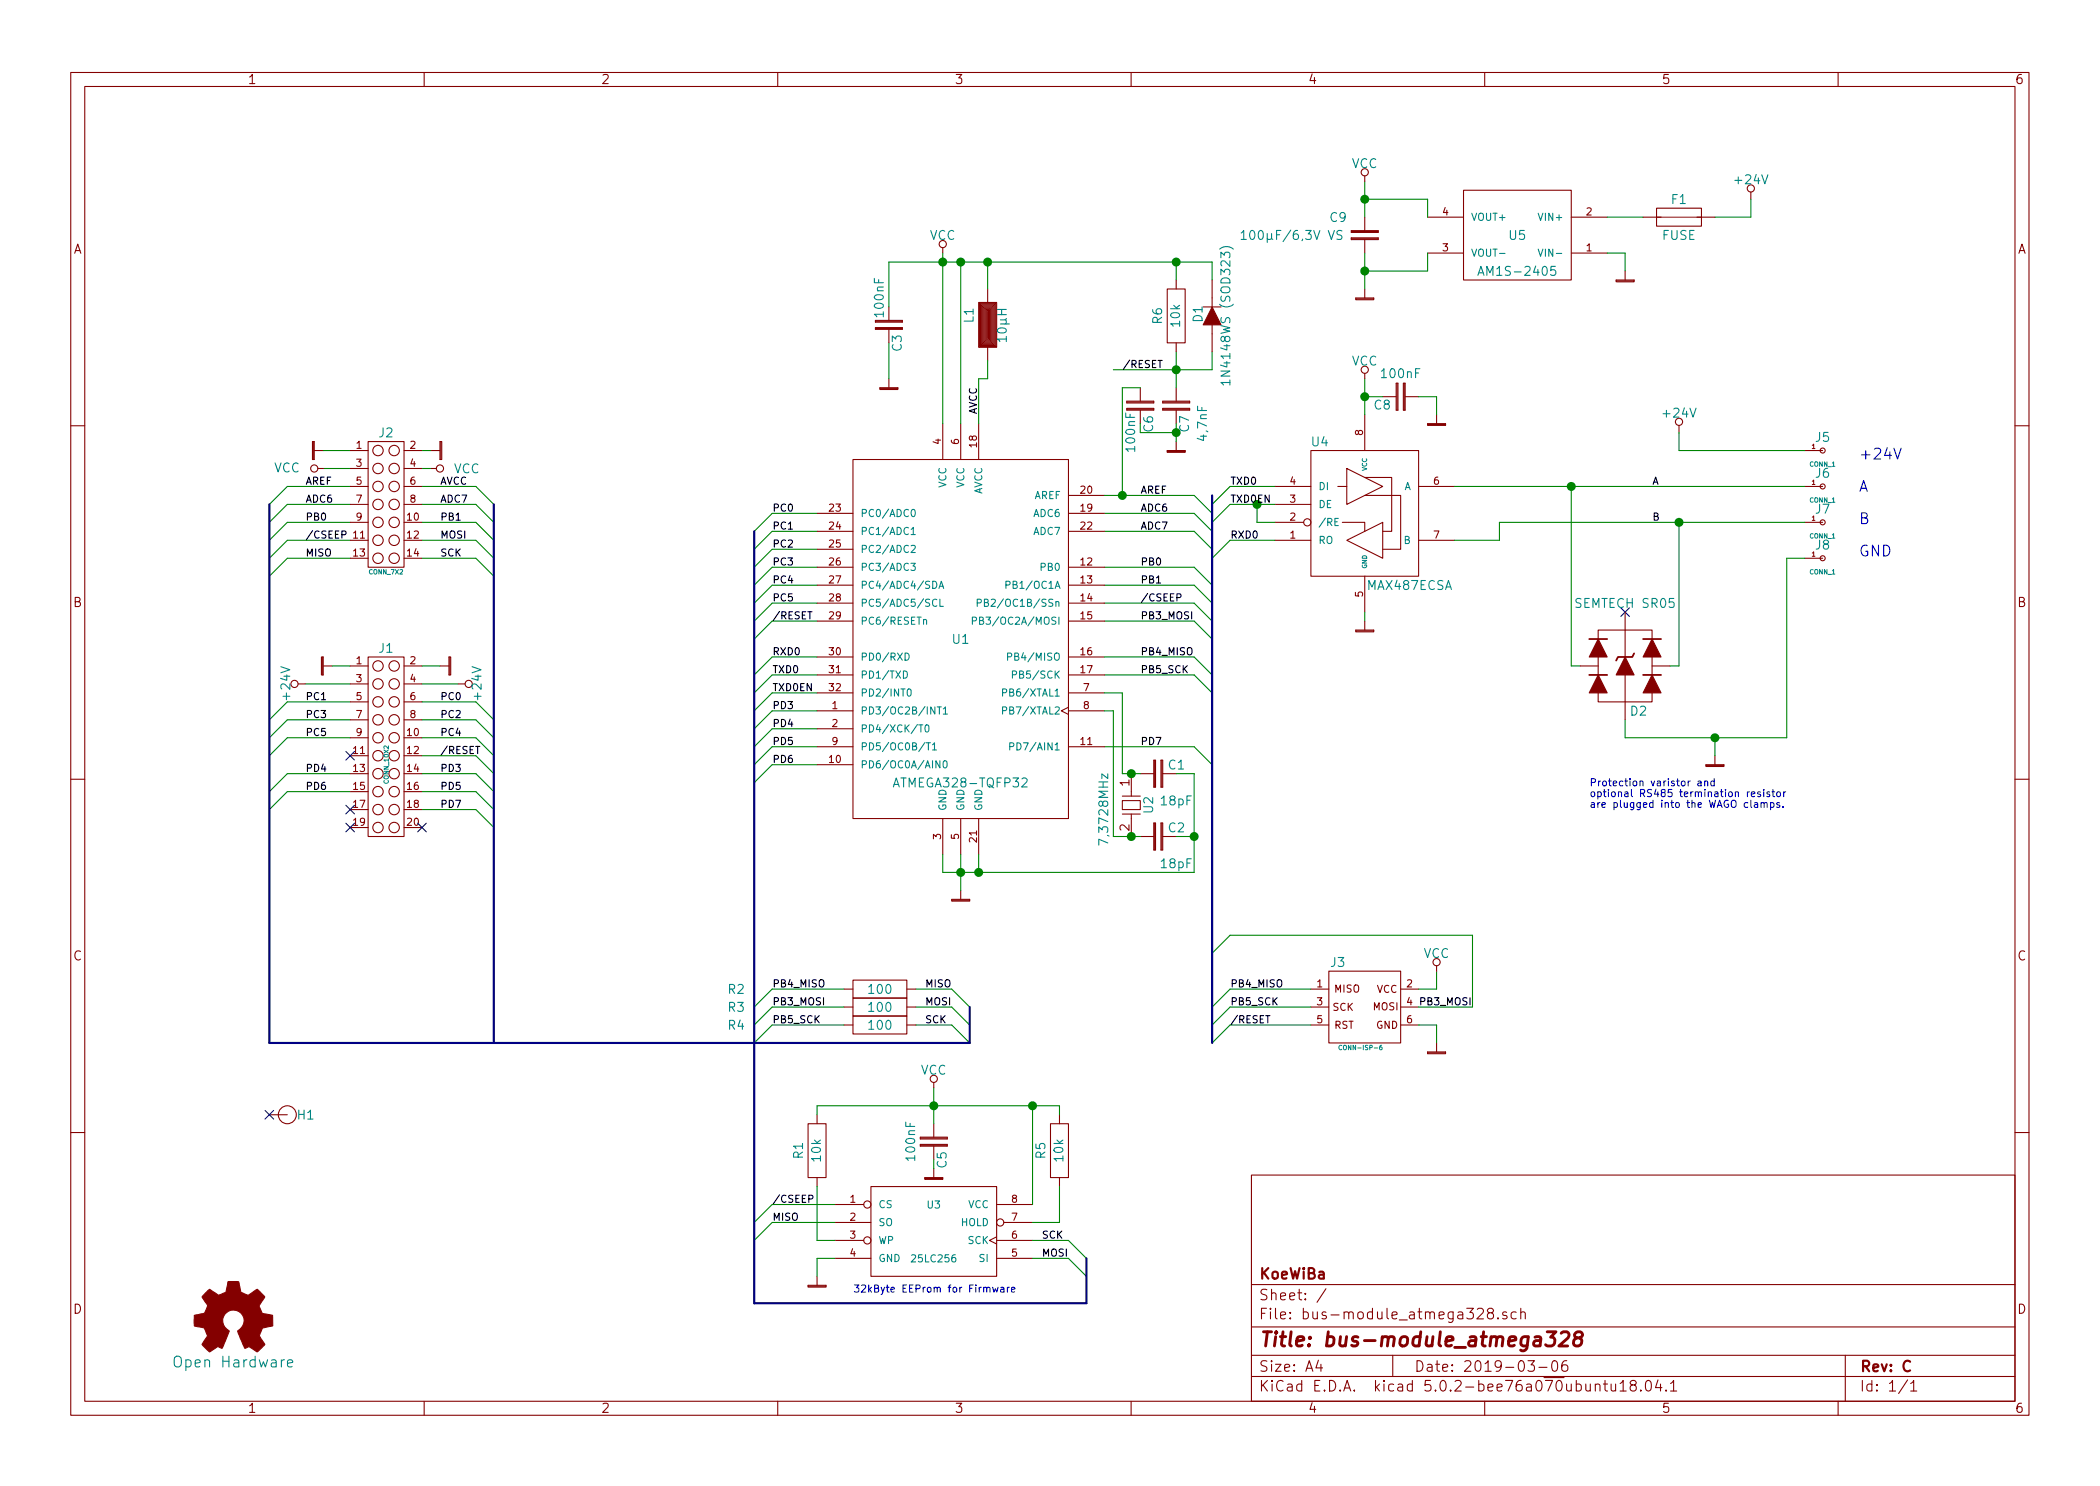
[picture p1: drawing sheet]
<svg xmlns="http://www.w3.org/2000/svg" width="297mm" height="210mm" viewBox="0 0 297 210" stroke-linecap="round" stroke-linejoin="round" font-family="sans-serif">
<g fill="none" stroke="#840000" stroke-width=".15">
<path d="M10 10.3h277v189.9h-277zM12 12.2h273v186.1h-273zM60 10.3v1.9M110 10.3v1.9M160 10.3v1.9M210 10.3v1.9M260 10.3v1.9M133.3 35v.8M166.4 39.6v1.3M171.4 39.6v3.8M191.1 32.8h3.8M191.1 32.6h3.8v.3h-3.8z"/>
<path d="M191.1 33.6h3.8v.3h-3.8zM191.1 33.8h3.8M193 24.9v.7M193 30.7v1.9M193 33.9v1.9M201.9 35.8h5.1M201.9 30.7h5.1M207 26.9h15.2v12.7h-15.2zM222.2 35.8h5.1M222.2 30.7h5.1M228.6 39.7h2.5M228.6 39.6h2.5v.3h-2.5z"/>
<path d="M229.9 38.3v1.3M232.4 30.7h2.5M234.3 29.5h6.4v2.5h-6.4zM240 30.7h2.6M247.6 27.2v1M123.8 45.5h3.8M123.8 45.3h3.8v.3h-3.8zM123.8 46.3h3.8v.3h-3.8zM123.8 46.5h3.8M124.5 55h2.5M124.5 54.9h2.5v.2h-2.5zM125.7 53.6v1.3"/>
<path d="M125.7 43.4v1.9M125.7 46.6v1.9M133.3 59.9v5.1M135.9 59.9v5.1M138.4 42.8h2.6v6.3h-2.6zM138.4 59.9v5.1M138.6 42.9h2.2v6.1h-2.2zM138.7 43h2v5.9h-2zM138.8 43.2h1.8v5.6h-1.8zM138.9 43.3h1.6v5.3h-1.6zM139.1 43.4h1.2v5.1h-1.2zM139.2 43.6h1v4.8h-1z"/>
<path d="M139.3 43.7h.8v4.6h-.8zM139.4 43.8h.6v4.3h-.6zM139.6 43.9h.2v4.1h-.2zM139.7 44.1v3.8zM139.7 40.9v1.9M139.7 49.1v1.9M159.4 56.9h3.8M159.4 56.8h3.8v.2h-3.8zM159.4 57.8h3.8v.2h-3.8zM159.4 57.9h3.8M161.3 54.9v1.9M161.3 58v1.9"/>
<path d="M164.5 56.9h3.8M164.5 56.8h3.8v.2h-3.8zM164.5 57.8h3.8v.2h-3.8zM164.5 57.9h3.8M165.1 40.9h2.5v7.6h-2.5zM166.4 48.5v1.3M166.4 54.9v1.9M166.4 58v1.9M170.2 43.4h2.5M171.4 46v3.8M191.8 42.3h2.5M191.8 42.2h2.5v.2h-2.5z"/>
<path d="M193 40.9v1.3M193 52.8v.8M193 58.7v5M195.6 56.1h1.9M197.5 54.2h.2v3.8h-.2zM197.6 54.2v3.8M198.5 54.2h.3v3.8h-.3zM198.6 54.2v3.8M198.8 56.1h1.9M201.9 59.9h2.6v.3h-2.6zM203.2 58.7v1.2M10 60.2h2"/>
<path d="M44.2 62.5h.2v2.5h-.2zM44.3 62.5v2.5M44.4 63.7h1.3M45 66.3h.7M49.5 76.4h2.6M49.5 73.9h2.6M49.5 71.4h2.6M49.5 68.8h2.6M49.5 63.7h2.6M49.5 79h2.6M49.5 66.3h2.6M52.1 62.5h5v17.8h-5z"/>
<path d="M57.1 76.4h2.6M57.1 73.9h2.6M57.1 71.4h2.6M57.1 68.8h2.6M57.1 63.7h2.6M57.1 79h2.6M57.1 66.3h2.6M61 63.7h1.2M61 66.3h.7M62.2 62.5h.3v2.5h-.3zM62.4 62.5v2.5M115.6 72.6h5"/>
<path d="M115.6 75.2h5M115.6 77.7h5M120.6 65h30.5v50.8h-30.5zM151.1 72.6h5.1M151.1 70.1h5.1M151.1 75.2h5.1M165.1 63.9h2.5M165.1 63.7h2.5v.3h-2.5zM166.4 62.5v1.2M180.3 76.4h5.1M180.3 73.9h4.1M180.3 71.4h5.1"/>
<path d="M180.3 68.8h5.1M185.4 63.7h15.3v17.8h-15.3zM189.2 68.8h1.3M189.9 73.9h3.1v1.3M190.5 76.4l5.1-2.5v5.1zM190.5 66.3l5.1 2.5-5.1 2.6zM193 70.1h5.1v7.6h-2.5M193 67.6h3.8v7.6h-1.2M200.7 76.4h5M200.7 68.8h5M201.9 60.1h2.6M237.5 60.2v1"/>
<path d="M255.3 73.9h2.5M255.3 68.8h2.5M255.3 63.7h2.5M255.3 79h2.5M285 60.2h2M42.2 96.8h1M45.5 93h.2v2.5h-.2zM45.6 93v2.5M45.7 94.2h1.3M49.5 94.2h2.6M49.5 96.8h2.6M49.5 99.3h2.6"/>
<path d="M52.1 93h5v25.4h-5zM57.1 94.2h2.6M57.1 96.8h2.6M57.1 99.3h2.6M62.2 94.2h1.3M63.5 93h.3v2.5h-.3zM63.6 93v2.5M64.8 96.8h1M115.6 80.3h5M115.6 82.8h5M115.6 85.3h5M115.6 87.9h5"/>
<path d="M115.6 93h5M115.6 95.5h5M115.6 98h5M151.1 80.3h5.1M151.1 82.8h5.1M151.1 85.3h5.1M151.1 87.9h5.1M151.1 93h5.1M151.1 95.5h5.1M151.1 98h5.1M191.8 89.3h2.5M191.8 89.1h2.5v.3h-2.5z"/>
<path d="M193 87.9v1.2M193 81.5v5.1M223.5 94.2h2.6M226.1 93v2.5M226.1 98v1.3h7.6v-1.3M226.1 90.4v-1.3h7.6v1.3M229.9 95.5v6.3M229.9 86.6v6.4M233.7 93v2.5M233.7 94.2h2.5M10 110.3h2M49.5 109.5h2.6"/>
<path d="M49.5 101.8h2.6M49.5 104.4h2.6M49.5 106.9h2.6M49.5 112h2.6M49.5 117.1h2.6M49.5 114.5h2.6M57.1 109.5h2.6M57.1 101.8h2.6M57.1 104.4h2.6M57.1 106.9h2.6M57.1 112h2.6M57.1 117.1h2.6"/>
<path d="M57.1 114.5h2.6M115.6 100.6h5M115.6 108.2h5M115.6 105.7h5M115.6 103.1h5M133.3 115.8v5.1M135.9 115.8v5.1M138.4 115.8v5.1M151.1 100.1l-1 .5 1 .5M151.1 100.6h5.1M151.1 105.7h5.1M158.7 113.3h2.6v1.2h-2.6z"/>
<path d="M158.7 112.6h2.6M158.7 115.2h2.6M160 109.5v3.1M160 115.2v3.2M161.3 118.4h1.9M161.3 109.5h1.9M163.2 116.5h.2v3.8h-.2zM163.2 107.6h.2v3.8h-.2zM163.3 116.5v3.8M163.3 107.6v3.8M164.2 116.5h.3v3.8h-.3zM164.2 107.6h.3v3.8h-.3z"/>
<path d="M164.3 116.5v3.8M164.3 107.6v3.8M164.5 118.4h1.9M164.5 109.5h1.9M241.3 108.3h2.5M241.3 108.2h2.5v.3h-2.5zM242.6 106.9v1.3M285 110.3h2M119.4 139.9h1.2M120.6 138.7h7.7v2.5h-7.7zM128.3 139.9h1.2M134.6 127.4h2.6"/>
<path d="M134.6 127.2h2.6v.3h-2.6zM135.9 126v1.2M185.4 139.9h2.6M188 137.4h10.1v10.2h-10.1zM198.1 139.9h2.6M203.2 136.6v.8M38.1 157.7h2.5M114.3 159h2.5v7.6h-2.5zM115.6 157.7v1.3M119.4 142.5h1.2M119.4 145h1.2M120.6 143.8h7.7v2.5h-7.7z"/>
<path d="M120.6 141.2h7.7v2.6h-7.7zM128.3 142.5h1.2M128.3 145h1.2M132.1 153.2v.7M132.1 159v1.9M148.6 159h2.5v7.6h-2.5zM149.9 157.7v1.3M185.4 142.5h2.6M185.4 145h2.6M198.1 142.5h2.6M198.1 145h2.6M201.9 149h2.6"/>
<path d="M201.9 148.8h2.6v.3h-2.6zM203.2 147.6v1.2M10 160.2h2M115.6 166.6v1.3M118.1 170.4h4.1M118.1 173h5.1M118.1 175.5h4.1M118.1 178h5.1M123.2 167.9h17.8v12.7h-17.8zM130.2 161h3.8M130.2 160.9h3.8v.3h-3.8zM130.2 161.9h3.8v.3h-3.8z"/>
<path d="M130.2 162h3.8M130.8 166.7h2.5M130.8 166.6h2.5v.3h-2.5zM132.1 165.3v1.3M132.1 162.2v1.9M141 175l-1 .5 1 .5M141 170.4h5M141 175.5h5M141 178h5M142 173h4M149.9 166.6v1.3M177 166.3h108v32h-108z"/>
<path d="M285 160.2h2M60 198.3v1.9M110 198.3v1.9M114.3 182h2.5M114.3 181.9h2.5v.2h-2.5zM115.6 180.6v1.3M160 198.3v1.9M177 194.8h108M177 191.8h108M177 187.8h108M177 181.8h108M186.5 192.5l-.4 1h1"/>
<path d="M186.8 193v1M187.6 182.3l-1.3 2M197 191.8v3M209 185.3l.2-.2 .5 .1a.37 .37 0 0 1 .1 .5l-.9 .9h.9M210 198.3v1.9M210.7 185.7l-.3-.2 .1-.2 .2-.2 .4 .1 .2 .2-.1 .2-.2 .1h-.3a.48 .48 0 0 0-.2 .8l.2 .1h.3l.2-.1a.48 .48 0 0 0-.2-.8M211.9 186.5h.1l-.1 .1-.1-.1h.1v.1M213.1 185.7l-.3-.1-.2 .1-.1 .2a.48 .48 0 0 0 .6 .3l.1 .1-.1 .2-.1 .1-.5-.1M214.5 185.7a.5 .5 0 0 0-.7 0l-.1 .6a.47 .47 0 0 0 .6 .3l.2-.1M215.1 185.7a.38 .38 0 0 1 .6 .1v.8M215.1 185.1v1.5M216.1 192.5h.9l-.4 .6 .3 .1a.61 .61 0 0 1 .1 .7l-.2 .1h-.5l-.2-.1"/>
<path d="M217.7 193.5h1.1M219.6 192.7a.37 .37 0 0 1 .4-.2 .37 .37 0 0 1 .3 .3v.3a.72 .72 0 0 1-.3 .9l-.4-.1a1.41 1.41 0 0 1 0-1.2zM221.6 192.5a.59 .59 0 0 0-.7 .7l.1 .7a.48 .48 0 0 0 .8-.2v-.3l-.2-.2a.51 .51 0 0 0-.6 0l-.1 .2M226.8 195.8h.6M227 195.3v1.3l.2 .2h.2M227.9 195.8v.9a.45 .45 0 0 0 .6 0M228.5 195.8v1M229.2 195.8l.4-.5v1.5M229.2 196.8h.8M230.9 196l-.2-.2-.1-.2a.47 .47 0 0 1 .6-.3l.2 .3v.2l-.7 .2a.48 .48 0 0 0 0 .7 .51 .51 0 0 0 .7 0 .48 .48 0 0 0-.2-.7M232.1 196.7h.1l-.1 .1-.1-.1h.1v.1M232.9 195.5a.37 .37 0 0 1 .3-.2 .37 .37 0 0 1 .3 .3l.1 .3a.72 .72 0 0 1-.4 .9l-.3-.1a1.2 1.2 0 0 1 0-1.2z"/>
<path d="M234.5 195.2l-.3 1.1h.9M234.9 195.8v1M235.7 196.7v.1l-.1-.1h.1v.1M236.3 195.8l.4-.5v1.5M236.3 196.8h.9M260 198.3v1.9M261 191.8v6.5M269.8 195.2l-1.2 2M270.3 195.8l.3-.3 .1-.2v1.5M270.3 196.8h.8"/>
<circle cx="133.4" cy="34.5" r=".51"/>
<circle cx="193" cy="24.4" r=".51"/>
<circle cx="247.7" cy="26.7" r=".51"/>
<circle cx="193" cy="52.3" r=".51"/>
<circle cx="237.5" cy="59.7" r=".51"/>
<circle cx="44.5" cy="66.3" r=".51"/>
<circle cx="53.5" cy="68.8" r=".74"/>
<circle cx="53.5" cy="79" r=".74"/>
<circle cx="53.5" cy="76.4" r=".74"/>
<circle cx="53.5" cy="71.4" r=".74"/>
<circle cx="53.5" cy="63.7" r=".74"/>
<circle cx="53.5" cy="73.9" r=".74"/>
<circle cx="53.5" cy="66.3" r=".74"/>
<circle cx="55.8" cy="76.4" r=".74"/>
<circle cx="55.8" cy="71.4" r=".74"/>
<circle cx="55.8" cy="79" r=".74"/>
<circle cx="55.8" cy="73.9" r=".74"/>
<circle cx="55.8" cy="68.8" r=".74"/>
<circle cx="55.8" cy="66.3" r=".74"/>
<circle cx="55.8" cy="63.7" r=".74"/>
<circle cx="62.2" cy="66.3" r=".51"/>
<circle cx="184.9" cy="73.9" r=".51"/>
<circle cx="257.8" cy="73.9" r=".36"/>
<circle cx="257.8" cy="63.7" r=".36"/>
<circle cx="257.8" cy="79" r=".36"/>
<circle cx="257.8" cy="68.8" r=".36"/>
<circle cx="41.7" cy="96.8" r=".51"/>
<circle cx="53.5" cy="94.2" r=".74"/>
<circle cx="53.5" cy="99.3" r=".74"/>
<circle cx="53.5" cy="96.8" r=".74"/>
<circle cx="55.8" cy="96.8" r=".74"/>
<circle cx="55.8" cy="99.3" r=".74"/>
<circle cx="55.8" cy="94.2" r=".74"/>
<circle cx="66.3" cy="96.8" r=".51"/>
<circle cx="53.5" cy="112" r=".74"/>
<circle cx="53.5" cy="104.4" r=".74"/>
<circle cx="53.5" cy="117.1" r=".74"/>
<circle cx="53.5" cy="109.5" r=".74"/>
<circle cx="53.5" cy="106.9" r=".74"/>
<circle cx="53.5" cy="101.8" r=".74"/>
<circle cx="53.5" cy="114.5" r=".74"/>
<circle cx="55.8" cy="112" r=".74"/>
<circle cx="55.8" cy="117.1" r=".74"/>
<circle cx="55.8" cy="109.5" r=".74"/>
<circle cx="55.8" cy="106.9" r=".74"/>
<circle cx="55.8" cy="101.8" r=".74"/>
<circle cx="55.8" cy="104.4" r=".74"/>
<circle cx="55.8" cy="114.5" r=".74"/>
<circle cx="203.2" cy="136.1" r=".51"/>
<circle cx="40.6" cy="157.7" r="1.27"/>
<circle cx="132.1" cy="152.6" r=".51"/>
<circle cx="122.7" cy="170.4" r=".51"/>
<circle cx="122.7" cy="175.5" r=".51"/>
<circle cx="141.5" cy="173" r=".51"/>
</g>
<path d="M218.8 188.4h1.3l-.8 .8a.48 .48 0 0 1 .6 .4v.5l-.2 .2-.2 .1h-.6l-.3-.1M220.8 188.6l.3-.2h.5a.48 .48 0 0 1 .3 .6l-.1 .3-1.3 1.1h1.2M223 189.3a.44 .44 0 0 1-.3-.5 .44 .44 0 0 1 .4-.4h.4l.4 .4a.54 .54 0 0 1-.5 .5 .66 .66 0 0 0-.7 .3 .66 .66 0 0 0 0 .7 .65 .65 0 0 0 .9 0 .65 .65 0 0 0 0-.9l-.2-.1" fill="none" stroke="#840000" stroke-width=".41"/>
<g fill="none" stroke="#008484" stroke-width=".15">
<path d="M172.5 35.2a1.47 1.47 0 0 1 1.9 0M175.6 33l.3-.4v1.3M175.6 33.9h.7M189.8 32.7l-.5-.1-.1 .1v.4l.5 .2 .1 .3-.2 .3-.5-.1M209 39l.5-1.3 .4 1.3M209.2 38.6h.6M212.1 35.9h.8M217.6 35.2l.3 1.1 .3-1.1M217.6 30.2l.3 1 .3-1M220 37.7h-.6l-.1 .6 .2-.1h.3l.3 .2v.3l-.3 .3h-.3l-.2-.2M174 54.1h-1.3l.4 .4M174 53.8v.7"/>
<path d="M128.9 79.7h.6l-.4 .4h.2l.2 .2-.1 .3-.1 .1-.4-.1M128.9 74.9l.3-.3v1M128.9 77.2h.4l.2 .2-.6 .8h.6M128.9 75.6h.6M129 72.2l.1-.1a.55 .55 0 0 1 .4 .5 .55 .55 0 0 1-.4 .5l-.1-.1-.1-.3zM189.3 73.3h-.5v1.1h.5M127.8 94.9a.51 .51 0 0 1 .6 .5 .51 .51 0 0 1-.6 .6zM128 92.4a.51 .51 0 0 1 .6 .5 .51 .51 0 0 1-.6 .5zM128.4 97.6l.3-.1a.66 .66 0 0 1 0 1l-.4-.2zM130.6 87.8l.1-.1a.23 .23 0 0 1 .4 .1v.5M131.9 82.2a.51 .51 0 0 1 .6 .5 .51 .51 0 0 1-.6 .6zM132.5 84.9a.4 .4 0 0 0-.5 0 .4 .4 0 0 0-.1 .4 .37 .37 0 0 0 .2 .4 .37 .37 0 0 0 .4 0"/>
<path d="M132.8 83.3l.3-1.1 .4 1.1M132.9 83h.5M132.9 84.8v1h.5M137.5 87.9l.5-.1 .1-.2v-.2l-.6-.1v1M138.2 85.3h.5l.1-.2v-.2l-.6-.1v1M138.6 87.8h.4l.1-.2-.1-.2-.4-.1v1h.3l.2-.1v-.2l-.2-.2M139.2 85.3l.5-.1 .1-.1-.1-.2-.5-.1v1h.4l.2-.1v-.3l-.2-.1M141.8 98h.5l.1-.2-.1-.2-.5-.1v1M142.3 82.8l.5-.1 .1-.1-.1-.3-.5-.1v1.1M142.5 92.9h.5l.1-.2v-.2l-.6-.1v1M143.2 95.5l.5-.1 .1-.1-.1-.3-.5-.1v1.1M129.9 102.6h.6"/>
<path d="M130.3 102.6v1M130.9 102.6h.3a.66 .66 0 0 1 0 1 .59 .59 0 0 1-.3-1zM131 105.1h.6M131.3 105.1v1M131.9 105.4l.3-.3v1M131.9 106.1h.6M132.6 100h.5M132.9 100v1M132.9 107.6v1.1l-.5-1.1v1.1M133.4 100.3l.3-.3v1M133.4 101h.6M133.5 107.7l.2-.1a.66 .66 0 0 1 0 1.1l-.3-.2z"/>
<path d="M141.8 100.6l.5-.1 .1-.2-.1-.2-.5-.1v1M142.8 105.6h.5l.1-.2v-.2l-.6-.1v1M144.6 110.2l.1-.1h.3l.2 .1 .1 .2-.1 .2-.7 .7h.8M40.7 192.9l.7-.1-.1-.3-.4-.1-.2 .2v.7l.2 .1 .4-.1"/>
</g>
<path d="M189.8 147.9a.28 .28 0 0 0-.4 .3 .28 .28 0 0 0 .4 .3M195.4 147.9h-.1a.39 .39 0 0 0-.1 .6h.3v-.2l-.1-.2-.3 .2" fill="none" stroke="#008484" stroke-width=".14"/>
<g fill="none" stroke="#008400" stroke-width=".15">
<path d="M133.3 35.8v24.1M135.9 37.1v22.8M139.7 37.1v3.8M166.4 37.1v2.5M171.4 39.6v-2.5h-45.7v6.3M193 25.6v5.1M193 35.8v5.1M193 28.2h8.9v2.5M201.9 35.8v2.5h-8.9M227.3 35.8h2.6v2.5M227.3 30.7h5.1M247.6 28.2v2.5h-5"/>
<path d="M125.7 48.5v5.1M139.7 51v2.6h-1.3v6.3M161.3 54.9h-2.6v15.2M166.4 49.8v5.1M171.4 49.8v2.5h-13.9M193 53.6v5.1M193 56.1h2.6M200.7 56.1h2.5v2.6M45.7 63.7h3.8M45.7 66.3h3.8M49.5 71.4h-8.9l-2.5 2.5M49.5 73.9h-8.9l-2.5 2.5"/>
<path d="M49.5 68.8h-8.9l-2.5 2.6M49.5 76.4h-8.9l-2.5 2.6M49.5 79h-8.9l-2.5 2.5M59.7 71.4h7.6l2.5 2.5M59.7 73.9h7.6l2.5 2.5M59.7 68.8h7.6l2.5 2.6M59.7 76.4h7.6l2.5 2.6M59.7 79h7.6l2.5 2.5M59.7 63.7h1.3M59.7 66.3h1.3M115.6 72.6h-6.4l-2.5 2.6M115.6 75.2h-6.4l-2.5 2.5"/>
<path d="M115.6 77.7h-6.4l-2.5 2.6M156.2 72.6h12.7l2.5 2.6M156.2 75.2h12.7l2.5 2.5M156.2 70.1h12.7l2.5 2.5M161.3 61.2h5.1v1.3M177.8 71.4v2.5h2.5M180.3 71.4h-6.3l-2.6 2.5M180.3 68.8h-6.3l-2.6 2.6M180.3 76.4h-6.3l-2.6 2.6M205.7 68.8h49.6M222.2 68.8v25.4h1.3M237.5 61.2v2.5h17.8"/>
<path d="M237.5 73.9v20.3h-1.3M255.3 73.9h-43.2v2.5h-6.4M255.3 79h-2.6v25.4h-22.8v-2.6M43.2 96.8h6.3M47 94.2h2.5M49.5 99.3h-8.9l-2.5 2.5M59.7 99.3h7.6l2.5 2.5M59.7 94.2h2.5M59.7 96.8h5.1M115.6 80.3h-6.4l-2.5 2.5M115.6 82.8h-6.4l-2.5 2.5M115.6 85.3h-6.4l-2.5 2.6"/>
<path d="M115.6 87.9h-6.4l-2.5 2.5M115.6 95.5h-6.4l-2.5 2.5M115.6 98h-6.4l-2.5 2.6M115.6 93h-6.4l-2.5 2.5M156.2 80.3h12.7l2.5 2.5M156.2 82.8h12.7l2.5 2.5M156.2 85.3h12.7l2.5 2.6M156.2 87.9h12.7l2.5 2.5M156.2 93h12.7l2.5 2.5M156.2 95.5h12.7l2.5 2.5M156.2 98h2.5v11.5h2.6M193 86.6v1.3"/>
<path d="M49.5 101.8h-8.9l-2.5 2.6M49.5 104.4h-8.9l-2.5 2.5M49.5 109.5h-8.9l-2.5 2.5M49.5 112h-8.9l-2.5 2.5M59.7 101.8h7.6l2.5 2.6M59.7 104.4h7.6l2.5 2.5M59.7 106.9h7.6l2.5 2.6M59.7 112h7.6l2.5 2.5M59.7 114.5h7.6l2.5 2.6M59.7 109.5h7.6l2.5 2.5M115.6 105.7h-6.4l-2.5 2.5M115.6 108.2h-6.4l-2.5 2.5"/>
<path d="M115.6 100.6h-6.4l-2.5 2.5M115.6 103.1h-6.4l-2.5 2.6M156.2 105.7h12.7l2.5 2.5M156.2 100.6h1.3v17.8h3.8M166.4 109.5h2.5v13.9h-35.6v-2.5M166.4 118.4h2.5M242.6 104.4v2.5M119.4 139.9h-10.2l-2.5 2.6M129.5 139.9h5.1l2.6 2.6M135.9 120.9v5.1M138.4 120.9v2.5M171.4 134.9l2.6-2.6h34.3v10.2h-7.6"/>
<path d="M185.4 139.9h-11.4l-2.6 2.6M203.2 137.4v2.5h-2.5M115.6 157.7v-1.2h34.3v1.2M119.4 145h-10.2l-2.5 2.6M119.4 142.5h-10.2l-2.5 2.5M129.5 142.5h5.1l2.6 2.5M129.5 145h5.1l2.6 2.6M132.1 153.9v5.1M146 156.5v13.9M185.4 145h-11.4l-2.6 2.6M185.4 142.5h-11.4l-2.6 2.5M200.7 145h2.5v2.6"/>
<path d="M115.6 167.9v7.6h2.5M118.1 178h-2.5v2.6M118.1 170.4h-8.9l-2.5 2.6M118.1 173h-8.9l-2.5 2.5M146 178h5.1l2.6 2.6M146 175.5h5.1l2.6 2.5M149.9 167.9v5.1h-3.9"/>
</g>
<g fill="#008400" stroke="#008400" stroke-width=".25">
<circle cx="193" cy="56.1" r=".51"/>
<circle cx="177.8" cy="71.4" r=".51"/>
<circle cx="146.1" cy="156.5" r=".51"/>
<circle cx="132.1" cy="156.5" r=".51"/>
<circle cx="139.7" cy="37.1" r=".51"/>
<circle cx="166.4" cy="52.3" r=".51"/>
<circle cx="166.4" cy="61.2" r=".51"/>
<circle cx="135.9" cy="123.4" r=".51"/>
<circle cx="160" cy="118.4" r=".51"/>
<circle cx="160" cy="109.5" r=".51"/>
<circle cx="138.4" cy="123.4" r=".51"/>
<circle cx="168.9" cy="118.4" r=".51"/>
<circle cx="133.4" cy="37.1" r=".51"/>
<circle cx="135.9" cy="37.1" r=".51"/>
<circle cx="158.8" cy="70.1" r=".51"/>
<circle cx="222.3" cy="68.8" r=".51"/>
<circle cx="237.5" cy="73.9" r=".51"/>
<circle cx="242.6" cy="104.4" r=".51"/>
<circle cx="166.4" cy="37.1" r=".51"/>
<circle cx="193" cy="28.2" r=".51"/>
<circle cx="193" cy="38.3" r=".51"/>
</g>
<path d="M163.8 51h.6M48.4 75.7l.4-.1 .1-.1v-.3l-.5-.1v1M114.3 86.6h.6M166.5 84.6l.5-.1 .1-.2-.1-.2-.5-.1v1M67.3 105.6h.6M179 143.7h.6M114.4 169.6h.5l.1-.2-.1-.2-.5-.1v1" fill="none" stroke="#000" stroke-width=".15"/>
<path d="M38.1 71.4v76.2h99.1v-5.1M69.8 71.4v76.2M106.7 75.2v109.2h47v-6.4M171.4 70.1v77.5" fill="none" stroke="#000084" stroke-width=".3"/>
<g fill="none" stroke="#0000c2" stroke-width=".15">
<path d="M267.9 63.4l.5 1.5 .5-1.5M240.2 110.6h.4v.6M240.6 110.7l-.3 .1-.2 .1 .2 .3 .3-.1M241.1 110.6l.1-.1 .3 .1 .1 .6M241.1 110.5v.7M242.5 110.6l-.3-.1-.2 .2 .1 .4h.4M242.5 110.2v1M247.4 112l-.2 .1v.1M247.7 112.4l.5-.1v-.2l-.3-.1-.2 .2 .1 .5h.4M248.2 113.6h.4v.6M248.6 113.8h-.3l-.2 .2 .2 .2h.3M249 112.1l-.3-.1-.1 .2 .1 .2h.3v.3h-.4"/>
<path d="M249.1 113.7v-.1a.23 .23 0 0 1 .4 .1v.5M249.1 113.6v.6M249.5 111.7v.1M249.5 112v.7M249.5 113.7a.23 .23 0 0 1 .2-.2 .23 .23 0 0 1 .3 .2v.5M250.3 112.1l-.2-.1-.2 .2 .1 .1 .3 .1v.3h-.4M250.4 113.6h.3l.2 .2-.1 .4h-.4M250.4 113.6v1M250.6 112h.4M250.8 111.7v.9l.2 .1M251.4 112.1l.1-.1 .3 .1v.1v.5h-.3l-.1-.1zM251.7 113.6h-.2l-.2 .1 .1 .1 .3 .1v.3h-.4"/>
<path d="M252.2 114.1v.1M252.3 112v.7M252.6 112l-.2 .1-.1 .1M140.4 182.1l.2 .7 .2-.5 .2 .5 .2-.7M141.6 182.2h.4v.6M142 182.4h-.3l-.2 .2 .2 .2h.3M142.5 182.1v.7M142.8 182.1l-.2 .1-.1 .1M143.1 182.5l.5-.1-.1-.2-.3-.1-.1 .2v.5h.4"/>
</g>
<path d="M229.3 86l1.2 1.2M230.5 86l-1.2 1.2M48.9 116.5l1.2 1.2M48.9 113.9l1.2 1.3M48.9 106.3l1.2 1.2M50.1 116.5l-1.2 1.2M50.1 113.9l-1.2 1.3M50.1 106.3l-1.2 1.2M59.1 116.5l1.2 1.2M60.3 116.5l-1.2 1.2M37.5 157.1l1.2 1.2M38.7 157.1l-1.2 1.2" fill="none" stroke="#000084" stroke-width=".15"/>
<g fill="#840000" stroke="#840000" stroke-width=".15">
<path d="M29.4 182.6l.3-.2 1.2 .9 1.1-.5 .3-1.4h1.5l.3 1.4 1 .5 1.3-.9 1 1.1-.1 .2a1.79 1.79 0 0 0-.6 1.2l.4 .9 1.5 .3v1.5l-1.4 .3-.5 1.1 .8 1.2-.1 .2-1 .9-1.2-.8-.6 .3-1-2.5a1.54 1.54 0 0 0 .4-2.6 1.54 1.54 0 0 0-2.5 1 1.97 1.97 0 0 0 .9 1.6l-1 2.5-.6-.3-1.2 .8-1-1.1 .8-1.2-.5-1.1-1.4-.3v-1.5l1.2-.2a.83 .83 0 0 0 .5-.8l.2-.4-.8-1.2z"/>
<path d="M226.1 90.4l1.2 2.6h-2.5z"/>
<path d="M226.1 95.5l1.2 2.5h-2.5z"/>
<path d="M229.9 93l1.2 2.5h-2.5z"/>
<path d="M233.7 90.4l1.2 2.6h-2.5z"/>
<path d="M233.7 95.5l1.2 2.5h-2.5z"/>
</g>
<path d="M171.4 43.4l1.3 2.6h-2.5z" fill="#840000" stroke="#840000" stroke-width=".14"/>
<path d="M224.8 95.5h2.5M224.8 90.4h2.5M231.1 92.5l-.2 .5h-2l-.3 .5M232.4 95.5h2.5M232.4 90.4h2.5" fill="none" stroke="#840000" stroke-width=".25"/>
<path d="M234.3 30.7h6.4" fill="none" stroke="#840000" stroke-width=".14"/>
<text font-size="2.8" fill="#840000" x="178" y="190.5">Title: bus-module_atmega328</text>
<g font-size="2.1" fill="#0000c2">
<text x="262.9" y="65">+24V</text>
<text x="262.9" y="69.6">A</text>
<text x="262.9" y="74.2">B</text>
<text x="262.9" y="78.7">GND</text>
</g>
<g font-size="2.1" fill="#840000">
<text x="178" y="184">Sheet: /</text>
<text x="178" y="181">KoeWiBa</text>
<text x="178" y="186.7">File: bus-module_atmega328.sch</text>
<text x="178" y="196.9">KiCad E.D.A. kicad 5.0.2-bee76a070ubuntu18.04.1</text>
<text x="178" y="194.1">Size: A4</text>
<text x="200" y="194.1">Date: 2019-03-06</text>
<text x="263" y="194.1">Rev: C</text>
<text x="263" y="196.9">Id: 1/1</text>
</g>
<text font-size="2.1" fill="#008484" x="25.2" y="193.5">Open Hardware</text>
<g font-size="1.8" fill="#840000">
<text x="35" y="11.9">1</text>
<text x="85" y="11.9">2</text>
<text x="135" y="11.9">3</text>
<text x="185" y="11.9">4</text>
<text x="235" y="11.9">5</text>
<text x="285" y="11.9">6</text>
<text x="10.4" y="35.9">A</text>
<text x="285.4" y="35.9">A</text>
<text x="10.4" y="85.9">B</text>
<text x="285.4" y="85.9">B</text>
<text x="159.8" y="111.2" transform="rotate(-90 159.8 111.2)">1</text>
<text x="159.8" y="117.6" transform="rotate(-90 159.8 117.6)">2</text>
<text x="10.4" y="135.9">C</text>
<text x="285.4" y="135.9">C</text>
<text x="10.4" y="185.9">D</text>
<text x="285.4" y="185.9">D</text>
<text x="35" y="199.9">1</text>
<text x="85" y="199.9">2</text>
<text x="135" y="199.9">3</text>
<text x="185" y="199.9">4</text>
<text x="235" y="199.9">5</text>
<text x="285" y="199.9">6</text>
</g>
<g font-size="1.8" fill="#008484">
<text x="191.2" y="23.8">VCC</text>
<text x="236.5" y="28.9">F1</text>
<text x="245.6" y="26.1">+24V</text>
<text x="131.5" y="34">VCC</text>
<text x="176.7" y="34">100µF/6,3V VS</text>
<text x="188.2" y="31.4">C9</text>
<text x="213.5" y="34">U5</text>
<text x="235.1" y="34">FUSE</text>
<text x="209.9" y="39">AM1S-2405</text>
<text x="125" y="44.7" transform="rotate(-90 125 44.7)">100nF</text>
<text x="137.7" y="45.6" transform="rotate(-90 137.7 45.6)">L1</text>
<text x="164.4" y="45.8" transform="rotate(-90 164.4 45.8)">R6</text>
<text x="166.9" y="46.2" transform="rotate(-90 166.9 46.2)">10k</text>
<text x="170.1" y="45.6" transform="rotate(-90 170.1 45.6)">D1</text>
<text x="127.6" y="49.7" transform="rotate(-90 127.6 49.7)">C3</text>
<text x="142.4" y="48.2" transform="rotate(-90 142.4 48.2)">10µH</text>
<text x="174" y="53.4" transform="rotate(-90 174 53.4)">1N4148WS (SOD323)</text>
<text x="191.2" y="51.7">VCC</text>
<text x="195.6" y="53.5">100nF</text>
<text x="194.4" y="58">C8</text>
<text x="235.4" y="59.1">+24V</text>
<text x="53.6" y="61.9">J2</text>
<text x="160.6" y="63.7" transform="rotate(-90 160.6 63.7)">100nF</text>
<text x="170.7" y="62.2" transform="rotate(-90 170.7 62.2)">4,7nF</text>
<text x="185.6" y="63.2">U4</text>
<text x="256.8" y="62.5">J5</text>
<text x="38.8" y="66.8">VCC</text>
<text x="64.2" y="67">VCC</text>
<text x="256.8" y="67.6">J6</text>
<text x="256.8" y="72.7">J7</text>
<text x="256.8" y="77.8">J8</text>
<text x="193.5" y="83.5">MAX487ECSA</text>
<text x="223.1" y="86">SEMTECH SR05</text>
<text x="53.6" y="92.4">J1</text>
<text x="134.8" y="91.1">U1</text>
<text x="41.1" y="98.9" transform="rotate(-90 41.1 98.9)">+24V</text>
<text x="68.1" y="98.9" transform="rotate(-90 68.1 98.9)">+24V</text>
<text x="230.7" y="101.3">D2</text>
<text x="126.9" y="111.4">ATMEGA328-TQFP32</text>
<text x="164.3" y="114">18pF</text>
<text x="165.3" y="108.9">C1</text>
<text x="156.8" y="119.1" transform="rotate(-90 156.8 119.1)">7,3728MHz</text>
<text x="163.1" y="115" transform="rotate(-90 163.1 115)">U2</text>
<text x="165.3" y="117.8">C2</text>
<text x="164.3" y="122.9">18pF</text>
<text x="188.3" y="136.8">J3</text>
<text x="201.3" y="135.6">VCC</text>
<text x="103" y="143.2">R3</text>
<text x="103" y="140.6">R2</text>
<text x="123" y="143.2">100</text>
<text x="123" y="140.6">100</text>
<text x="103" y="145.7">R4</text>
<text x="123" y="145.7">100</text>
<text x="130.2" y="152.1">VCC</text>
<text x="42.1" y="158.4">H1</text>
<text x="113.6" y="163.9" transform="rotate(-90 113.6 163.9)">R1</text>
<text x="116.1" y="164.3" transform="rotate(-90 116.1 164.3)">10k</text>
<text x="129.5" y="164.1" transform="rotate(-90 129.5 164.1)">100nF</text>
<text x="147.9" y="163.9" transform="rotate(-90 147.9 163.9)">R5</text>
<text x="150.4" y="164.3" transform="rotate(-90 150.4 164.3)">10k</text>
</g>
<g font-size="1.8" fill="#008400">
<text x="163.1" y="61.1" transform="rotate(-90 163.1 61.1)">C6</text>
<text x="168.2" y="61.1" transform="rotate(-90 168.2 61.1)">C7</text>
<text x="133.9" y="165.2" transform="rotate(-90 133.9 165.2)">C5</text>
</g>
<g font-size="1.4" fill="#840000">
<text x="204.1" y="35.6">3</text>
<text x="204.1" y="30.5">4</text>
<text x="224.4" y="35.6">1</text>
<text x="224.4" y="30.5">2</text>
<text x="50.4" y="63.5">1</text>
<text x="58" y="63.5">2</text>
<text x="133.1" y="62.9" transform="rotate(-90 133.1 62.9)">4</text>
<text x="135.6" y="62.9" transform="rotate(-90 135.6 62.9)">6</text>
<text x="138.2" y="63.3" transform="rotate(-90 138.2 63.3)">18</text>
<text x="192.8" y="61.6" transform="rotate(-90 192.8 61.6)">8</text>
<text x="50.4" y="66">3</text>
<text x="50.4" y="68.6">5</text>
<text x="50.4" y="71.1">7</text>
<text x="58" y="66">4</text>
<text x="58" y="68.6">6</text>
<text x="58" y="71.1">8</text>
<text x="152.9" y="69.8">20</text>
<text x="182.5" y="71.1">3</text>
<text x="182.5" y="68.6">4</text>
<text x="202.8" y="68.6">6</text>
<text x="50" y="76.2">11</text>
<text x="50.4" y="73.7">9</text>
<text x="57.6" y="73.7">10</text>
<text x="57.6" y="76.2">12</text>
<text x="117.3" y="72.4">23</text>
<text x="117.3" y="74.9">24</text>
<text x="117.3" y="77.5">25</text>
<text x="152.9" y="72.4">19</text>
<text x="152.9" y="74.9">22</text>
<text x="182.5" y="76.2">1</text>
<text x="182.5" y="73.7">2</text>
<text x="202.8" y="76.2">7</text>
<text x="50" y="78.7">13</text>
<text x="57.6" y="78.7">14</text>
<text x="117.3" y="80">26</text>
<text x="117.3" y="82.5">27</text>
<text x="152.9" y="80">12</text>
<text x="152.9" y="82.5">13</text>
<text x="117.3" y="85.1">28</text>
<text x="117.3" y="87.6">29</text>
<text x="152.9" y="85.1">14</text>
<text x="152.9" y="87.6">15</text>
<text x="192.8" y="84.4" transform="rotate(-90 192.8 84.4)">5</text>
<text x="50.4" y="94">1</text>
<text x="58" y="94">2</text>
<text x="117.3" y="92.7">30</text>
<text x="117.3" y="95.2">31</text>
<text x="152.9" y="92.7">16</text>
<text x="152.9" y="95.2">17</text>
<text x="50.4" y="96.5">3</text>
<text x="50.4" y="99.1">5</text>
<text x="50.4" y="101.6">7</text>
<text x="58" y="96.5">4</text>
<text x="58" y="99.1">6</text>
<text x="58" y="101.6">8</text>
<text x="117.3" y="97.8">32</text>
<text x="117.7" y="100.3">1</text>
<text x="153.3" y="97.8">7</text>
<text x="153.3" y="100.3">8</text>
<text x="50" y="106.7">11</text>
<text x="50.4" y="104.1">9</text>
<text x="57.6" y="104.1">10</text>
<text x="57.6" y="106.7">12</text>
<text x="117.3" y="107.9">10</text>
<text x="117.7" y="102.9">2</text>
<text x="117.7" y="105.4">9</text>
<text x="152.9" y="105.4">11</text>
<text x="50" y="109.2">13</text>
<text x="50" y="111.8">15</text>
<text x="57.6" y="109.2">14</text>
<text x="57.6" y="111.8">16</text>
<text x="50" y="114.3">17</text>
<text x="50" y="116.8">19</text>
<text x="57.6" y="116.8">20</text>
<text x="57.6" y="114.3">18</text>
<text x="133.1" y="118.7" transform="rotate(-90 133.1 118.7)">3</text>
<text x="135.6" y="118.7" transform="rotate(-90 135.6 118.7)">5</text>
<text x="138.2" y="119.1" transform="rotate(-90 138.2 119.1)">21</text>
<text x="186.3" y="139.7">1</text>
<text x="186.3" y="142.2">3</text>
<text x="188.5" y="143">SCK</text>
<text x="188.7" y="140.4">MISO</text>
<text x="194.2" y="142.9">MOSI</text>
<text x="194.7" y="140.5">VCC</text>
<text x="199" y="139.7">2</text>
<text x="186.3" y="144.8">5</text>
<text x="188.7" y="145.6">RST</text>
<text x="194.6" y="145.6">GND</text>
<text x="199" y="144.8">6</text>
<text x="120.3" y="170.2">1</text>
<text x="120.3" y="172.7">2</text>
<text x="143.1" y="172.7">7</text>
<text x="143.1" y="170.2">8</text>
<text x="120.3" y="175.3">3</text>
<text x="120.3" y="177.8">4</text>
<text x="143.1" y="177.8">5</text>
<text x="143.1" y="175.3">6</text>
</g>
<g font-size="1.4" fill="#008484">
<text x="208" y="31.2">VOUT+</text>
<text x="218.1" y="31.2">VIN+</text>
<text x="208" y="36.3">VOUT-</text>
<text x="218.4" y="36.3">VIN-</text>
<text x="133.9" y="69" transform="rotate(-90 133.9 69)">VCC</text>
<text x="136.4" y="69" transform="rotate(-90 136.4 69)">VCC</text>
<text x="138.9" y="70" transform="rotate(-90 138.9 70)">AVCC</text>
<text x="146.3" y="70.6">AREF</text>
<text x="186.4" y="71.9">DE</text>
<text x="186.4" y="69.3">DI</text>
<text x="198.6" y="69.3">A</text>
<text x="121.7" y="73.1">PC0/ADC0</text>
<text x="121.7" y="75.7">PC1/ADC1</text>
<text x="146.3" y="73.1">ADC6</text>
<text x="146.3" y="75.7">ADC7</text>
<text x="186.4" y="77">RO</text>
<text x="186.4" y="74.4">/RE</text>
<text x="198.6" y="77">B</text>
<text x="121.7" y="78.2">PC2/ADC2</text>
<text x="121.7" y="80.8">PC3/ADC3</text>
<text x="121.7" y="83.3">PC4/ADC4/SDA</text>
<text x="143" y="83.3">PB1/OC1A</text>
<text x="147.4" y="80.8">PB0</text>
<text x="121.7" y="85.8">PC5/ADC5/SCL</text>
<text x="121.7" y="88.4">PC6/RESETn</text>
<text x="139" y="88.4">PB3/OC2A/MOSI</text>
<text x="139.9" y="85.8">PB2/OC1B/SSn</text>
<text x="121.7" y="93.5">PD0/RXD</text>
<text x="143.4" y="93.5">PB4/MISO</text>
<text x="121.7" y="101.1">PD3/OC2B/INT1</text>
<text x="121.7" y="96">PD1/TXD</text>
<text x="121.7" y="98.5">PD2/INT0</text>
<text x="142.5" y="98.5">PB6/XTAL1</text>
<text x="142.5" y="101.1">PB7/XTAL2</text>
<text x="144" y="96">PB5/SCK</text>
<text x="121.7" y="103.6">PD4/XCK/T0</text>
<text x="121.7" y="106.2">PD5/OC0B/T1</text>
<text x="143.7" y="106.2">PD7/AIN1</text>
<text x="121.7" y="108.7">PD6/OC0A/AIN0</text>
<text x="133.9" y="114.8" transform="rotate(-90 133.9 114.8)">GND</text>
<text x="136.4" y="114.8" transform="rotate(-90 136.4 114.8)">GND</text>
<text x="138.9" y="114.8" transform="rotate(-90 138.9 114.8)">GND</text>
<text x="124.2" y="170.9">CS</text>
<text x="124.2" y="173.5">SO</text>
<text x="131.2" y="171">U3</text>
<text x="135.9" y="173.5">HOLD</text>
<text x="137" y="170.9">VCC</text>
<text x="124.2" y="176">WP</text>
<text x="124.2" y="178.6">GND</text>
<text x="129.2" y="178.6">25LC256</text>
<text x="137" y="176">SCK</text>
<text x="138.6" y="178.6">SI</text>
</g>
<g font-size="1.4">
<text x="158.7" y="52.1">/RESET</text>
<text x="138.2" y="58.7" transform="rotate(-90 138.2 58.7)">AVCC</text>
<text x="43.2" y="71.1">ADC6</text>
<text x="43.2" y="68.6">AREF</text>
<text x="62.2" y="68.6">AVCC</text>
<text x="62.2" y="71.1">ADC7</text>
<text x="161.3" y="69.8">AREF</text>
<text x="174" y="71.1">TXD0EN</text>
<text x="174" y="68.6">TXD0</text>
<text x="233.7" y="68.6">A</text>
<text x="43.2" y="73.7">PB0</text>
<text x="43.2" y="76.2">/CSEEP</text>
<text x="62.2" y="73.7">PB1</text>
<text x="62.2" y="76.2">MOSI</text>
<text x="109.2" y="72.4">PC0</text>
<text x="109.2" y="74.9">PC1</text>
<text x="109.2" y="77.5">PC2</text>
<text x="161.3" y="72.4">ADC6</text>
<text x="161.3" y="74.9">ADC7</text>
<text x="174" y="76.2">RXD0</text>
<text x="233.7" y="73.7">B</text>
<text x="43.2" y="78.7">MISO</text>
<text x="62.2" y="78.7">SCK</text>
<text x="109.2" y="80">PC3</text>
<text x="109.2" y="82.5">PC4</text>
<text x="161.3" y="80">PB0</text>
<text x="161.3" y="82.5">PB1</text>
<text x="109.2" y="85.1">PC5</text>
<text x="109.2" y="87.6">/RESET</text>
<text x="161.3" y="85.1">/CSEEP</text>
<text x="161.3" y="87.6">PB3_MOSI</text>
<text x="109.2" y="92.7">RXD0</text>
<text x="109.2" y="95.2">TXD0</text>
<text x="161.3" y="92.7">PB4_MISO</text>
<text x="161.3" y="95.2">PB5_SCK</text>
<text x="43.2" y="99.1">PC1</text>
<text x="43.2" y="101.6">PC3</text>
<text x="62.2" y="99.1">PC0</text>
<text x="62.2" y="101.6">PC2</text>
<text x="109.2" y="97.8">TXD0EN</text>
<text x="109.2" y="100.3">PD3</text>
<text x="43.2" y="104.1">PC5</text>
<text x="62.2" y="104.1">PC4</text>
<text x="62.2" y="106.7">/RESET</text>
<text x="109.2" y="105.4">PD5</text>
<text x="109.2" y="107.9">PD6</text>
<text x="109.2" y="102.9">PD4</text>
<text x="161.3" y="105.4">PD7</text>
<text x="43.2" y="109.2">PD4</text>
<text x="43.2" y="111.8">PD6</text>
<text x="62.2" y="109.2">PD3</text>
<text x="62.2" y="111.8">PD5</text>
<text x="62.2" y="114.3">PD7</text>
<text x="109.2" y="139.7">PB4_MISO</text>
<text x="109.2" y="142.2">PB3_MOSI</text>
<text x="130.8" y="139.7">MISO</text>
<text x="130.8" y="142.2">MOSI</text>
<text x="174" y="139.7">PB4_MISO</text>
<text x="174" y="142.2">PB5_SCK</text>
<text x="199" y="142.2">4 PB3_MOSI</text>
<text x="109.2" y="144.8">PB5_SCK</text>
<text x="130.8" y="144.8">SCK</text>
<text x="174" y="144.8">/RESET</text>
<text x="109.2" y="170.2">/CSEEP</text>
<text x="109.2" y="172.7">MISO</text>
<text x="147.3" y="177.8">MOSI</text>
<text x="147.3" y="175.3">SCK</text>
</g>
<g font-size="1.4" fill="#0000c2">
<text x="224.8" y="111.2">Protection varistor and</text>
<text x="224.8" y="112.8">optional RS485 termination resistor</text>
<text x="224.8" y="114.3">are plugged into the WAGO clamps.</text>
<text x="120.6" y="182.9">32kByte EEProm for Firmware</text>
</g>
<g font-size=".9" fill="#840000">
<text x="256.3" y="63.5">1</text>
<text x="256.3" y="68.6">1</text>
<text x="256.3" y="73.7">1</text>
<text x="256.3" y="78.8">1</text>
</g>
<g font-size=".9" fill="#008484">
<text x="193.3" y="66.6" transform="rotate(-90 193.3 66.6)">VCC</text>
<text x="256" y="66">CONN_1</text>
<text x="256" y="71.1">CONN_1</text>
<text x="256" y="76.2">CONN_1</text>
<text x="52.3" y="81.2">CONN_7X2</text>
<text x="193.3" y="80.5" transform="rotate(-90 193.3 80.5)">GND</text>
<text x="256" y="81.2">CONN_1</text>
<text x="55" y="110.8" transform="rotate(-90 55 110.8)">CONN_10X2</text>
<text x="189.9" y="148.6">CONN-ISP-6</text>
</g>
</svg>
